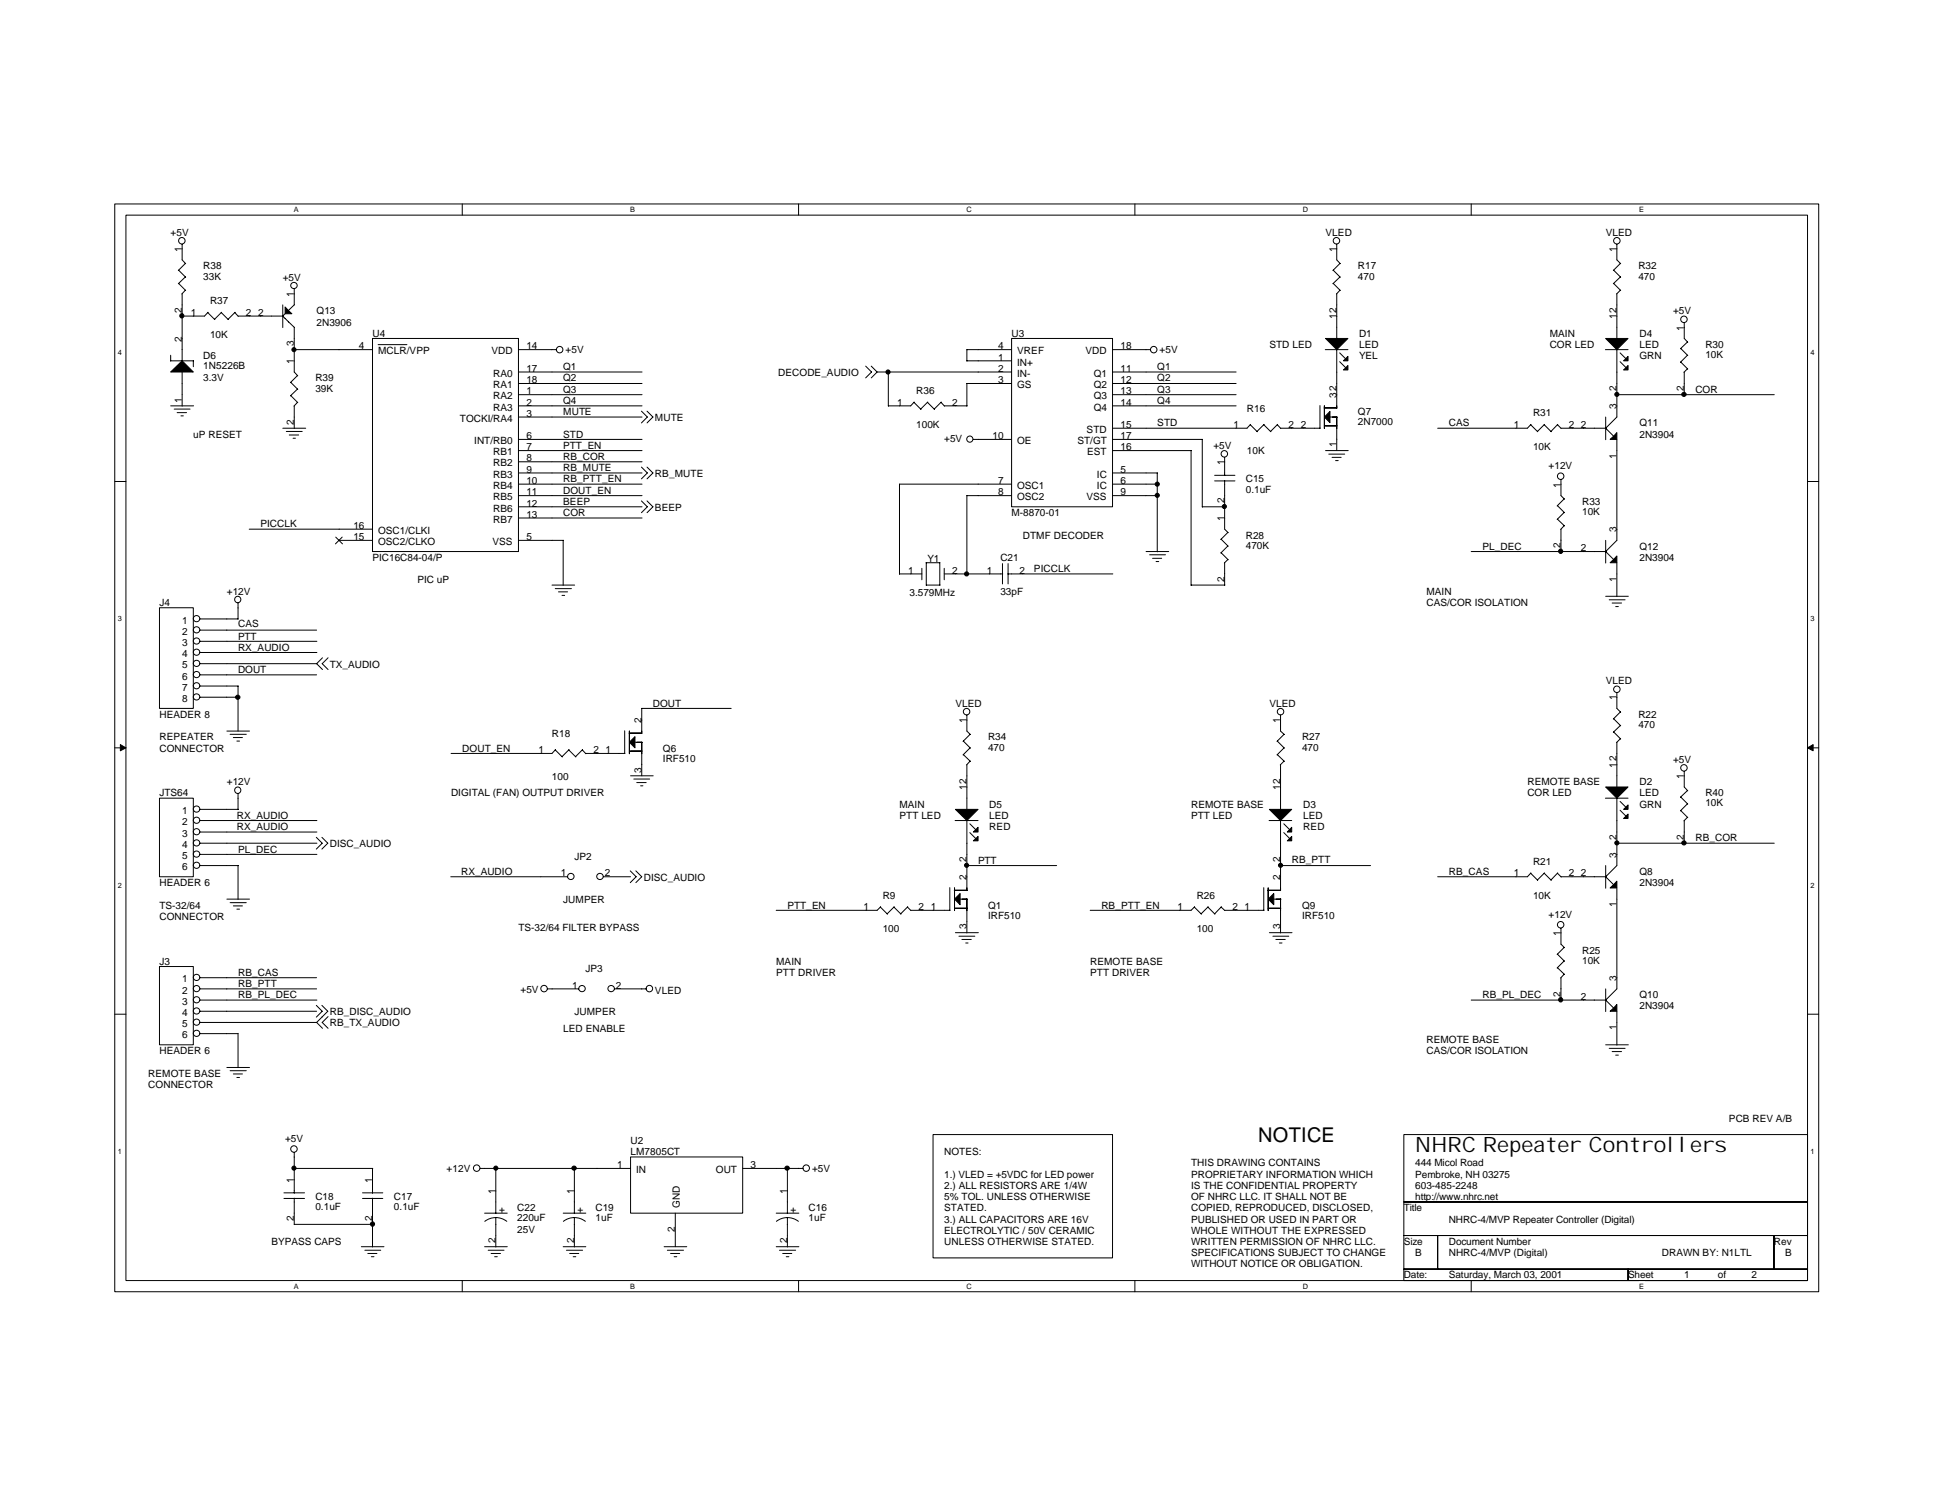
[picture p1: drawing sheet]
<svg xmlns="http://www.w3.org/2000/svg" width="279mm" height="216mm" viewBox="0 0 279 216" stroke-linecap="round" stroke-linejoin="round" font-family="sans-serif">
<path d="M16.5 29.3h245.2v156.5h-245.2zM18.1 30.9h242v153.3h-242z" fill="none" stroke="#000" stroke-width=".14"/>
<g fill="#fff">
<path d="M42.3 29.5h.7v1.2h-.7z"/>
<path d="M42.3 184.4h.7v1.1h-.7z"/>
</g>
<path d="M66.5 29.3v1.6M66.5 184.2v1.6" fill="none" stroke="#000" stroke-width=".14"/>
<g fill="#fff">
<path d="M90.7 29.5h.7v1.2h-.7z"/>
<path d="M90.7 184.4h.7v1.1h-.7z"/>
</g>
<path d="M114.9 29.3v1.6M114.9 184.2v1.6" fill="none" stroke="#000" stroke-width=".14"/>
<g fill="#fff">
<path d="M139.1 29.5h.7v1.2h-.7z"/>
<path d="M139.1 184.4h.7v1.1h-.7z"/>
</g>
<path d="M163.3 29.3v1.6M163.3 184.2v1.6" fill="none" stroke="#000" stroke-width=".14"/>
<g fill="#fff">
<path d="M187.5 29.5h.7v1.2h-.7z"/>
<path d="M187.5 184.4h.7v1.1h-.7z"/>
</g>
<path d="M211.7 29.3v1.6M211.7 184.2v1.6" fill="none" stroke="#000" stroke-width=".14"/>
<g fill="#fff">
<path d="M235.8 29.5h.8v1.2h-.8z"/>
<path d="M235.8 184.4h.8v1.1h-.8z"/>
<path d="M16.9 50.1h.6v1.2h-.6z"/>
<path d="M260.5 50.1h.6v1.2h-.6z"/>
<path d="M16.9 88.4h.6v1.2h-.6z"/>
<path d="M260.5 88.4h.6v1.2h-.6z"/>
</g>
<path d="M16.5 69.3h1.6M260.1 69.3h1.6" fill="none" stroke="#000" stroke-width=".14"/>
<g fill="#fff">
<path d="M16.9 126.7h.6v1.2h-.6z"/>
<path d="M260.5 126.7h.6v1.2h-.6z"/>
</g>
<path d="M16.5 107.6h1.6M260.1 107.6h1.6" fill="none" stroke="#000" stroke-width=".14"/>
<g fill="#000" stroke="#000" stroke-width=".14">
<path d="M17.3 107.1l.8 .5-.8 .4z" fill-rule="evenodd"/>
<path d="M260.1 107.6l.8-.5v.9z" fill-rule="evenodd"/>
</g>
<g fill="#fff">
<path d="M16.9 165h.6v1.2h-.6z"/>
<path d="M260.5 165h.6v1.2h-.6z"/>
</g>
<g fill="none" stroke="#000" stroke-width=".14">
<path d="M25.7 38.9l1 1M26.2 35.1v2.3l.5 .5M26.7 37.9l-1 1M26.7 39.8l-1 1M191.8 38.9l1 1M192.3 35.1v2.3l.5 .5M192.8 37.9l-1 1M192.8 39.8l-1 1M232.2 38.9l1 1M232.6 35.1v2.3l.6 .5M233.1 37.9l-1 1M233.1 39.8l-1 1"/>
<path d="M24.6 58.4h3.3M24.6 51.1v.8M24.6 51.9h3.3M25.1 58.8h2.2M25.5 59.4h1.3M25.7 40.8l1 1M26 59.8h.4M26.2 42.2v9.7M26.2 53.5v4.9M26.7 41.7l-.5 .6M27.8 51.9v.8M29.9 45l1 1"/>
<path d="M29.9 44.9l-.5 .6h-3.2M31.8 45l1.1 1M31.9 44.9l-1 1M33.8 45l.5 .5M33.8 44.9l-1 1M34.2 45.5h6.5M40.6 45.4l.9 .9M40.7 43.9v3.2M41.1 45.1l-.4 .4M41.5 46.3l.9 .8M41.8 55l1 1M41.8 56.9l1 1"/>
<path d="M42.3 41.6v2.3M42.3 47.1v6.4l.5 .6M42.3 58.4v3.2M42.3 50.3h11.3M42.4 43.8l-.9 .9M42.8 54l-1 1M42.8 56l-1 .9M42.8 57.9l-.5 .5M53.6 48.7h21v30.6h-21zM54.4 49.6h4.1M74.6 58.4h17.8M74.6 50.3h5.5"/>
<path d="M74.6 53.5h17.8M74.6 55.2h17.8M74.6 56.8h17.8M74.6 60h17.8M92.3 59.1l.8 .9-.8 .8M93.1 59.1l.8 .9-.8 .8M124.5 52.7l.9 .8-.9 .9M125.3 52.7l.9 .8M126.2 53.5l-.9 .9M126.2 53.5h19.3M127.8 53.5v4.9M131.5 57.9l1 1"/>
<path d="M131.5 57.8l-.5 .6h-3.2M133.4 57.9l1.1 1M133.5 57.8l-1 1M135.4 57.9l.5 .5M135.4 57.8l-1 1M135.8 58.4h3.3M139.1 51.9h6.4M145.5 48.7h14.6v24.2h-14.6zM145.5 50.3h-6.4v1.6M145.5 55.2h-6.4v3.2M160.1 58.4h17.7M160.1 50.3h5.4"/>
<path d="M160.1 53.5h17.7M160.1 55.2h17.7M160.1 56.8h17.7M189.9 58.3v3.3M190.5 58.7h1.8M190.5 58.4v3.2M190.7 50.3h3.2M191.3 60h1.1M191.8 40.8l1 1M192.3 42.2v6.5M192.3 50.3v8.4M192.3 60v4.8"/>
<path d="M192.7 50.8l.9 .8M192.7 52l.9 .9M192.8 41.7l-.5 .6M231 50.3h3.2M231 60v3.2M232.2 40.8l1 1M232.6 56.8h22.7M232.6 42.2v6.5M232.6 50.3v9.7l-1.6 1.6M233.1 50.8l.8 .8M233.1 52l.8 .9M233.1 41.7l-.5 .6"/>
<path d="M241.8 50.1l1 1M241.8 52.1l1 1M242.3 46.4v2.3l.5 .5M242.3 53.5v3.3M242.8 49.2l-1 1M242.8 51.1l-1 1M242.8 53l-.5 .6M35.9 76.1h17.7M40.7 61.6h3.3M41.2 62.1h2.3M41.6 62.6h1.4M42.2 63h.3"/>
<path d="M48.3 77.3l1 .9M48.8 77.7h4.8M49.2 77.3l-.9 .9M74.6 64.8h17.8M74.6 63.2h17.8M74.6 66.4h17.8M74.6 68h17.8M74.6 69.6h17.8M74.6 71.3h17.8M74.6 72.9h17.8M74.6 74.5h17.8M74.6 77.7h6.5"/>
<path d="M81 77.7v6.5M92.3 67.2l.8 .8-.8 .9M92.3 72.1l.8 .8-.8 .8M93.1 67.2l.8 .8-.8 .9M93.1 72.1l.8 .8-.8 .8M140 63.2h5.5M145.5 71.3h-6.4v11.3M145.5 69.6h-16.1v13M160.1 64.8h11.3M160.1 63.2h12.9M160.1 68h6.4M160.1 69.6h6.4"/>
<path d="M160.1 71.3h6.4M164.9 79.3h3.2M165.4 79.8h2.3M166.5 68v11.4M171.4 64.8v19.4M173 72.9h3.2M173 63.2v9.7M174.8 69.2h2.9M174.8 68.4h2.9M175.7 77.6l1 1M175.7 79.5l1 1M176.2 65.8v2.6"/>
<path d="M176.2 69.1v7l.5 .5M176.7 76.6l-1.1 1M176.7 78.5l-1.1 1M179.9 61.1l1 1M179.9 61l-.5 .6h-19.3M181.8 61.1l1 1M181.9 61l-1.1 1.1M183.8 61.1l.5 .5M183.8 61l-1 1.1M184.2 61.6h5.7M190.5 61.3h1.9M190.7 64.8h3.3"/>
<path d="M191.2 65.3h2.3M191.6 65.8h1.4M192.2 66.3h.3M211.7 79.3h19.3l1.2 1.2M220.2 61.1l1 1M220.3 61l-.5 .6h-13M222.2 61.1l1 1M222.2 61l-1 1.1M224.1 72.7l1 1M224.1 74.7l1 .9M224.1 61.1l.5 .5M224.1 61l-1 1.1"/>
<path d="M224.6 61.6h6.4l1.2 1.2M224.6 69v2.3l.5 .5M224.6 76.1v3.2M225 71.8l-1 1M225 73.7l-1 1M225 75.6l-.5 .6M231 77.7v3.3M232.6 63.2v14.5l-1.6 1.7M22.9 87.4h4.9v14.5h-4.9zM28.8 89h5.4M28.8 90.6h16.8M28.8 92.2h16.8"/>
<path d="M28.8 93.9h16.8M28.8 95.5h16.8M28.8 97.1h16.8M28.8 98.7h5.5M34.2 86.7v2.4M34.2 98.7v6.5M46.4 94.6l-.8 .9 .8 .8M47.2 94.6l-.8 .9 .8 .8M79.4 84.2h3.3M79.9 84.7h2.3M80.3 85.1h1.4M80.9 85.6h.3"/>
<path d="M129.4 82.5h3.2M132.6 81.7v1.7M133.2 80.9h2M133.3 84.2h2M133.3 80.9v3.3M135.2 80.9v3.3M135.8 82.5h8.5M135.8 81.7v1.7M144.2 81.1v2.9M145 82.5h15.1M145 81.1v2.9M165.8 80.3h1.3"/>
<path d="M166.3 80.8h.4M171.4 84.2h4.8M176.2 80.9v3.3M176.7 80.5l-.6 .5M231 85.8h3.3M231.5 86.3h2.3M231.9 86.7h1.4M232.5 87.2h.3M232.6 80.9v4.9M232.6 99.7v2.2l.6 .5M22.9 114.8h4.9v11.3h-4.9zM28.8 116.4h5.5"/>
<path d="M28.8 118h16.8M28.8 119.7h16.8M28.8 100.3h5.4M32.6 105.2h3.3M33.1 105.6h2.3M33.6 106.1h1.3M34.1 106.6h.4M34.2 114.2v2.3M79.9 107.9l1 1M79.9 107.8l-.5 .6h-14.5M81.8 107.9l1 1M81.9 107.8l-1 1"/>
<path d="M83.8 107.9l.5 .5M83.8 107.8l-1 1M84.2 108.4h5.7M89.9 105.1v3.3M90.5 105.5h1.8M90.6 105.2v3.2M90.6 108h1.8M90.7 111.6h3.3M91.2 112.1h2.3M91.4 106.8h1M91.6 112.6h1.4M92.2 113h.3"/>
<path d="M92.3 101.9h12.9M92.3 101.9v3.6M92.3 106.8v4.8M137.4 118h3.3M138.6 106.6l1 1M138.6 108.5l1 1M139.1 102.9v2.3l.5 .5M139.1 110v6.5M139.1 118v10.1M139.5 118.5l.9 .8M139.5 119.8l.9 .8M139.6 105.6l-1 1"/>
<path d="M139.6 107.6l-1 1M139.6 109.5l-.5 .5M182.6 118h3.2M183.8 106.6l1 1M183.8 108.5l1 1M184.2 102.9v2.3l.6 .5M184.2 110v6.5M184.2 118v10.1M184.7 118.5l.8 .8M184.7 119.8l.8 .8M184.7 105.6l-1 1M184.7 107.6l-1 1"/>
<path d="M184.7 109.5l-.5 .5M231 114.8h3.2M232.2 103.4l1 1M232.2 105.3l1 1M232.6 106.8v6.4M232.6 114.8v9.7l-1.6 1.7M233.1 115.3l.8 .8M233.1 116.5l.8 .9M233.1 102.4l-1 1M233.1 104.4l-1 .9M233.1 106.3l-.5 .5M241.8 114.6l1 1.1"/>
<path d="M241.8 116.6l1 1M242.3 111v2.2l.5 .5M242.3 118v3.3M242.8 113.7l-1 1M242.8 115.6l-1 1M242.8 117.6l-.5 .5M22.9 139h4.9v11.3h-4.9zM28.8 121.3h16.8M28.8 122.9h16.8M28.8 124.5h5.5M32.6 129.3h3.3M33.1 129.8h2.3"/>
<path d="M33.6 130.3h1.3M34.1 130.8h.4M34.2 124.5v4.9M45.5 120.4l.9 .9-.9 .8M46.3 120.4l.9 .9-.9 .8M64.9 126.1h16.8M86.8 126.1h3.9M90.7 125.3l.8 .8-.8 .9M91.5 125.3l.8 .8-.8 .9M126.7 130.5l1 1M126.7 130.4l-.5 .5h-14.5M128.6 130.5l1 1"/>
<path d="M128.7 130.4l-1.1 1M130.6 130.5l.5 .5M130.6 130.4l-1 1M131 130.9h5.7M136.7 127.7v3.2M137.3 128.1h1.8M137.3 127.7v3.3M137.3 130.6h1.8M137.5 134.2h3.3M138 134.7h2.3M138.1 129.3h1M138.4 135.1h1.3"/>
<path d="M138.9 135.6h.4M139.1 129.3v4.9M139.1 124.5h12.9M171.8 130.5l1 1M171.9 130.4l-.5 .5h-14.6M173.8 130.5l1 1M173.8 130.4l-1 1M175.7 130.5l.5 .5M175.7 130.4l-.9 1M176.2 130.9h5.7M181.8 127.7v3.2M182.4 128.1h1.8"/>
<path d="M182.5 130.6h1.8M182.5 127.7v3.3M182.6 134.2h3.3M183.1 134.7h2.3M183.3 129.3h1M183.6 135.1h1.3M184.1 135.6h.3M184.2 129.3v4.9M184.2 124.5h13M220.2 125.6l1 1M220.3 125.6l-.5 .5h-13M222.2 125.6l1 1"/>
<path d="M222.2 125.6l-1 1M224.1 125.6l.5 .6M224.1 137.2l1 1.1M224.1 139.2l1 1M224.1 125.6l-1 1M224.6 133.5v2.3l.5 .5M224.6 126.1h6.4l1.2 1.2M225 136.3l-1 1M225 138.2l-1 1M231 124.5v3.3M232.6 121.3h22.7M232.6 127.7v14.5l-1.6 1.7"/>
<path d="M16.5 145.9h1.6M28.8 142.2h16.8M28.8 143.8h16.8M28.8 140.6h16.8M28.8 145.5h16.8M28.8 147.1h16.8M28.8 148.7h5.4M32.6 153.5h3.3M33.1 154h2.3M33.6 154.5h1.3M34.1 155h.4M34.2 148.6v4.9"/>
<path d="M45.5 144.6l.9 .9-.9 .8M45.6 147.1l.8 .8M46.3 144.6l.9 .9-1.6 1.6M47.2 146.2l-.8 .9 .8 .8M78.8 142.2h4.5M88.4 142.2h4.6M211.7 143.8h19.3l1.2 1.2M224.6 140.6v3.2M225 140.1l-.5 .6M231 150.3h3.3M231 142.2v3.3M231.5 150.8h2.3"/>
<path d="M231.9 151.3h1.4M232.5 151.8h.3M232.6 145.5v4.8M260.1 145.9h1.6M40.9 172.4h2.9M40.9 171.6h2.9M42.3 168.1h11.3M42.3 165.8v5.8M42.3 172.3v3.8M42.3 176.1h11.3M52 179.3h3.2M52.2 172.4h2.9"/>
<path d="M52.2 171.6h2.9M52.5 179.8h2.3M53.6 168.1v3.5M53.6 172.3v7.1M69.1 168.1h21.6M69.7 179.3h3.3M69.7 174.5h3.3M69.7 175.7a2.58 2.58 0 0 1 3.2 0M70.2 179.8h2.3M71.3 168.1v6.4M71.3 175.1v4.3M81 179.3h3.3"/>
<path d="M81 174.5h3.3M81.1 175.7a2.58 2.58 0 0 1 3.1 0M81.5 179.8h2.3M82.6 168.1v6.4M82.6 175.1v4.3M90.7 166.4h16.1v8.1h-16.1zM95.5 179.3h3.3M96 179.8h2.3M97.2 174.5v4.8M106.8 168.1h8.7M111.7 179.3h3.2M111.7 174.5h3.2"/>
<path d="M111.7 175.7a2.58 2.58 0 0 1 3.2 0M112.1 179.8h2.4M113.3 168v6.5M113.3 175.1v4.3M134.2 163.2h25.9v17.7h-25.9zM202 163.2h58.1v9.7h-58.1zM202 172.9h58.1v4.8h-58.1zM202 177.7h4.8v4.8h-4.8zM206.8 177.7h48.4v4.8h-48.4zM255.2 177.7h4.9v4.8h-4.9zM52.9 180.3h1.3M53.4 180.8h.4"/>
<path d="M70.7 180.3h1.3M71.2 180.8h.3M82 180.3h1.3M82.5 180.8h.3M96.5 180.3h1.3M97 180.8h.4M112.6 180.3h1.3M113.1 180.8h.4M202 182.5h32.2v1.7h-32.2zM234.2 182.5h25.9v1.7h-25.9z"/>
<circle cx="26.2" cy="34.6" r=".47"/>
<circle cx="192.3" cy="34.6" r=".47"/>
<circle cx="232.6" cy="34.6" r=".47"/>
<circle cx="42.3" cy="41.1" r=".46"/>
<circle cx="80.5" cy="50.3" r=".47"/>
<circle cx="166" cy="50.3" r=".47"/>
<circle cx="242.3" cy="45.9" r=".47"/>
<circle cx="139.5" cy="63.2" r=".44"/>
<circle cx="176.1" cy="65.3" r=".47"/>
<circle cx="224.5" cy="68.5" r=".47"/>
<circle cx="28.3" cy="89" r=".46"/>
<circle cx="28.3" cy="90.6" r=".46"/>
<circle cx="28.3" cy="92.2" r=".46"/>
<circle cx="28.3" cy="95.4" r=".46"/>
<circle cx="28.3" cy="93.8" r=".46"/>
<circle cx="28.3" cy="98.6" r=".46"/>
<circle cx="28.3" cy="97" r=".46"/>
<circle cx="34.2" cy="86.2" r=".46"/>
<circle cx="232.6" cy="99.1" r=".47"/>
<circle cx="28.3" cy="100.2" r=".46"/>
<circle cx="28.3" cy="119.6" r=".46"/>
<circle cx="28.3" cy="116.4" r=".46"/>
<circle cx="28.3" cy="118" r=".46"/>
<circle cx="34.2" cy="113.7" r=".46"/>
<circle cx="139.1" cy="102.4" r=".47"/>
<circle cx="184.2" cy="102.4" r=".47"/>
<circle cx="242.3" cy="110.4" r=".47"/>
<circle cx="28.3" cy="121.2" r=".46"/>
<circle cx="28.3" cy="122.9" r=".46"/>
<circle cx="28.3" cy="124.5" r=".46"/>
<circle cx="82.1" cy="126.1" r=".46"/>
<circle cx="86.3" cy="126.1" r=".46"/>
<circle cx="224.5" cy="133" r=".47"/>
<circle cx="28.3" cy="147" r=".46"/>
<circle cx="28.3" cy="148.6" r=".46"/>
<circle cx="28.3" cy="142.2" r=".46"/>
<circle cx="28.3" cy="143.8" r=".46"/>
<circle cx="28.3" cy="140.6" r=".46"/>
<circle cx="28.3" cy="145.4" r=".46"/>
<circle cx="78.3" cy="142.2" r=".47"/>
<circle cx="83.7" cy="142.2" r=".46"/>
<circle cx="87.9" cy="142.2" r=".46"/>
<circle cx="93.4" cy="142.2" r=".47"/>
<circle cx="42.3" cy="165.3" r=".47"/>
<circle cx="68.6" cy="168" r=".47"/>
<circle cx="116" cy="168" r=".47"/>
</g>
<g fill="#000" stroke="#000" stroke-width=".14">
<path d="M24.6 53.5l1.6-1.6 1.6 1.6z" fill-rule="evenodd"/>
<path d="M41 44.2l1 .9h-1z" fill-rule="evenodd"/>
<path d="M190.5 60l.8-.8v1.6z" fill-rule="evenodd"/>
<path d="M190.7 48.7h3.2l-1.6 1.6z" fill-rule="evenodd"/>
<path d="M193.3 51.9l.6-.6v.6z" fill-rule="evenodd"/>
<path d="M193.9 52.6v.6h-.6z" fill-rule="evenodd"/>
<path d="M231 48.7h3.2l-1.6 1.6z" fill-rule="evenodd"/>
<path d="M233.6 51.9l.6-.6v.6z" fill-rule="evenodd"/>
<path d="M233.6 53.2l.6-.6v.6z" fill-rule="evenodd"/>
<path d="M232.6 62.2v1h-1z" fill-rule="evenodd"/>
<path d="M232.6 80v.9h-1z" fill-rule="evenodd"/>
<path d="M91.4 106v1.6l-.8-.8z" fill-rule="evenodd"/>
<path d="M137.5 116.4h3.2l-1.6 1.6z" fill-rule="evenodd"/>
<path d="M140 119.7l.7-.7v.7z" fill-rule="evenodd"/>
<path d="M182.6 116.4h3.2l-1.6 1.6z" fill-rule="evenodd"/>
<path d="M185.8 119v.7h-.6z" fill-rule="evenodd"/>
<path d="M231 113.2h3.2l-1.6 1.6z" fill-rule="evenodd"/>
<path d="M233.6 116.4l.6-.6v.6z" fill-rule="evenodd"/>
<path d="M233.6 117.7l.6-.6v.6z" fill-rule="evenodd"/>
<path d="M137.3 129.3l.8-.8v1.6z" fill-rule="evenodd"/>
<path d="M140 120.9l.7-.6v.6z" fill-rule="evenodd"/>
<path d="M183.3 128.5v1.6l-.8-.8z" fill-rule="evenodd"/>
<path d="M185.2 120.9l.6-.6v.6z" fill-rule="evenodd"/>
<path d="M232.6 126.7v1h-1z" fill-rule="evenodd"/>
<path d="M232.6 144.5v1h-1z" fill-rule="evenodd"/>
</g>
<g fill="#000" stroke="#000" stroke-width=".14">
<circle cx="26.2" cy="45.4" r=".31"/>
<circle cx="42.3" cy="50.3" r=".3"/>
<circle cx="127.8" cy="53.5" r=".3"/>
<circle cx="232.6" cy="56.7" r=".3"/>
<circle cx="242.3" cy="56.7" r=".31"/>
<circle cx="166.5" cy="69.6" r=".3"/>
<circle cx="166.5" cy="71.2" r=".3"/>
<circle cx="176.1" cy="72.9" r=".3"/>
<circle cx="224.5" cy="79.3" r=".31"/>
<circle cx="139.1" cy="82.6" r=".3"/>
<circle cx="34.2" cy="100.3" r=".31"/>
<circle cx="139.1" cy="124.5" r=".3"/>
<circle cx="184.2" cy="124.5" r=".3"/>
<circle cx="232.6" cy="121.2" r=".3"/>
<circle cx="242.3" cy="121.2" r=".31"/>
<circle cx="224.5" cy="143.8" r=".31"/>
<circle cx="42.3" cy="168" r=".3"/>
<circle cx="53.6" cy="176.1" r=".31"/>
<circle cx="71.3" cy="168" r=".3"/>
<circle cx="82.6" cy="168" r=".31"/>
<circle cx="113.3" cy="168" r=".31"/>
</g>
<text font-size="3" x="203.6" y="165.7">NHRC Repeater Controllers</text>
<text font-size="2.9" x="181" y="164.2">NOTICE</text>
<g font-size="1.4">
<text x="24.6" y="33.9">+5V</text>
<text x="190.7" y="33.9">VLED</text>
<text x="231" y="33.9">VLED</text>
<text x="26.2" y="36.2" transform="rotate(-90 26.2 36.2)">1</text>
<text x="29.3" y="38.7">R38</text>
<text x="29.3" y="40.2">33K</text>
<text x="40.7" y="40.4">+5V</text>
<text x="192.3" y="36.2" transform="rotate(-90 192.3 36.2)">1</text>
<text x="195.4" y="38.7">R17</text>
<text x="195.4" y="40.2">470</text>
<text x="232.6" y="36.2" transform="rotate(-90 232.6 36.2)">1</text>
<text x="235.7" y="38.7">R32</text>
<text x="235.7" y="40.2">470</text>
<text x="26.2" y="45" transform="rotate(-90 26.2 45)">2</text>
<text x="27.5" y="45.4">1</text>
<text x="30.2" y="43.8">R37</text>
<text x="35.4" y="45.4">2</text>
<text x="37.1" y="45.4">2</text>
<text x="42.3" y="42.7" transform="rotate(-90 42.3 42.7)">1</text>
<text x="45.6" y="45.2">Q13</text>
<text x="45.6" y="46.8">2N3906</text>
<text x="192.3" y="45.9" transform="rotate(-90 192.3 45.9)">12</text>
<text x="232.6" y="45.9" transform="rotate(-90 232.6 45.9)">12</text>
<text x="240.7" y="45.2">+5V</text>
<text x="242.3" y="47.5" transform="rotate(-90 242.3 47.5)">1</text>
<text x="26.2" y="49.1" transform="rotate(-90 26.2 49.1)">2</text>
<text x="29.3" y="51.6">D6</text>
<text x="29.3" y="53.1">1N5226B</text>
<text x="30.2" y="48.6">10K</text>
<text x="42.3" y="52.4" transform="rotate(-90 42.3 52.4)">1</text>
<text x="42.3" y="49.8" transform="rotate(-90 42.3 49.8)">3</text>
<text x="51.6" y="50.2">4</text>
<text x="53.6" y="48.4">U4</text>
<text x="54.4" y="51">MCLR/VPP</text>
<text x="70.7" y="51">VDD</text>
<text x="75.7" y="53.5">17</text>
<text x="75.7" y="50.2">14</text>
<text x="81" y="53.3">Q1</text>
<text x="81.4" y="50.8">+5V</text>
<text x="143.6" y="51.9">1</text>
<text x="143.6" y="53.5">2</text>
<text x="143.6" y="50.2">4</text>
<text x="145.5" y="48.4">U3</text>
<text x="146.3" y="52.6">IN+</text>
<text x="146.3" y="51">VREF</text>
<text x="156.2" y="51">VDD</text>
<text x="161.2" y="50.2">18</text>
<text x="161.2" y="53.5">11</text>
<text x="166.5" y="53.3">Q1</text>
<text x="166.8" y="50.8">+5V</text>
<text x="182.6" y="50">STD LED</text>
<text x="195.5" y="48.4">D1</text>
<text x="195.5" y="50">LED</text>
<text x="195.5" y="51.6">YEL</text>
<text x="223" y="50">COR LED</text>
<text x="223" y="48.4">MAIN</text>
<text x="235.9" y="48.4">D4</text>
<text x="235.9" y="50">LED</text>
<text x="235.9" y="51.6">GRN</text>
<text x="245.4" y="50">R30</text>
<text x="245.4" y="51.5">10K</text>
<text x="26.2" y="57.9" transform="rotate(-90 26.2 57.9)">1</text>
<text x="29.3" y="54.7">3.3V</text>
<text x="45.4" y="54.9">R39</text>
<text x="45.4" y="56.3">39K</text>
<text x="71" y="54.2">RA0</text>
<text x="71" y="55.8">RA1</text>
<text x="71" y="57.4">RA2</text>
<text x="71" y="59.1">RA3</text>
<text x="75.7" y="55.1">18</text>
<text x="75.7" y="56.7">1</text>
<text x="75.7" y="58.3">2</text>
<text x="75.7" y="59.9">3</text>
<text x="81" y="54.9">Q2</text>
<text x="81" y="56.5">Q3</text>
<text x="81" y="58.1">Q4</text>
<text x="81" y="59.7">MUTE</text>
<text x="112" y="54.1">DECODE_AUDIO</text>
<text x="129.1" y="58.3">1</text>
<text x="131.8" y="56.6">R36</text>
<text x="137" y="58.3">2</text>
<text x="143.6" y="55.1">3</text>
<text x="146.3" y="54.2">IN-</text>
<text x="146.3" y="55.8">GS</text>
<text x="157.4" y="54.2">Q1</text>
<text x="157.4" y="55.8">Q2</text>
<text x="157.4" y="57.4">Q3</text>
<text x="157.4" y="59.1">Q4</text>
<text x="161.2" y="55.1">12</text>
<text x="161.2" y="56.7">13</text>
<text x="161.2" y="58.3">14</text>
<text x="166.5" y="54.9">Q2</text>
<text x="166.5" y="56.5">Q3</text>
<text x="166.5" y="58.1">Q4</text>
<text x="179.4" y="59.2">R16</text>
<text x="192.3" y="57.2" transform="rotate(-90 192.3 57.2)">32</text>
<text x="195.4" y="59.7">Q7</text>
<text x="220.6" y="59.9">R31</text>
<text x="232.6" y="58.8" transform="rotate(-90 232.6 58.8)">3</text>
<text x="232.6" y="56.3" transform="rotate(-90 232.6 56.3)">2</text>
<text x="242.3" y="56.3" transform="rotate(-90 242.3 56.3)">2</text>
<text x="243.9" y="56.5">COR</text>
<text x="27.8" y="62.9">uP RESET</text>
<text x="42.3" y="61.1" transform="rotate(-90 42.3 61.1)">2</text>
<text x="66.2" y="60.7">TOCKI/RA4</text>
<text x="68.2" y="63.9">INT/RB0</text>
<text x="71" y="65.5">RB1</text>
<text x="75.7" y="63.2">6</text>
<text x="75.7" y="64.8">7</text>
<text x="81" y="62.9">STD</text>
<text x="81" y="64.6">PTT_EN</text>
<text x="94.2" y="60.5">MUTE</text>
<text x="131.8" y="61.5">100K</text>
<text x="135.8" y="63.6">+5V</text>
<text x="142.8" y="63.2">10</text>
<text x="146.3" y="63.9">OE</text>
<text x="155" y="63.9">ST/GT</text>
<text x="156.3" y="62.3">STD</text>
<text x="156.4" y="65.5">EST</text>
<text x="161.2" y="64.8">16</text>
<text x="161.2" y="61.6">15</text>
<text x="161.2" y="63.2">17</text>
<text x="166.5" y="61.3">STD</text>
<text x="174.6" y="64.6">+5V</text>
<text x="177.5" y="61.6">1</text>
<text x="179.4" y="65.4">10K</text>
<text x="185.4" y="61.6">2</text>
<text x="187.2" y="61.6">2</text>
<text x="192.3" y="64.3" transform="rotate(-90 192.3 64.3)">1</text>
<text x="195.4" y="61.2">2N7000</text>
<text x="208.4" y="61.3">CAS</text>
<text x="217.8" y="61.6">1</text>
<text x="220.6" y="64.7">10K</text>
<text x="225.7" y="61.6">2</text>
<text x="227.5" y="61.6">2</text>
<text x="232.6" y="66" transform="rotate(-90 232.6 66)">1</text>
<text x="235.9" y="61.3">Q11</text>
<text x="235.9" y="62.9">2N3904</text>
<text x="71" y="67.1">RB2</text>
<text x="71" y="68.7">RB3</text>
<text x="71" y="70.3">RB4</text>
<text x="71" y="72">RB5</text>
<text x="75.7" y="66.4">8</text>
<text x="75.7" y="68">9</text>
<text x="75.7" y="69.6">10</text>
<text x="75.7" y="71.2">11</text>
<text x="81" y="66.2">RB_COR</text>
<text x="81" y="67.8">RB_MUTE</text>
<text x="81" y="69.4">RB_PTT_EN</text>
<text x="81" y="71">DOUT_EN</text>
<text x="94.2" y="68.6">RB_MUTE</text>
<text x="143.6" y="71.2">8</text>
<text x="143.6" y="69.6">7</text>
<text x="146.3" y="72">OSC2</text>
<text x="146.3" y="70.3">OSC1</text>
<text x="156.3" y="72">VSS</text>
<text x="157.8" y="68.7">IC</text>
<text x="157.8" y="70.3">IC</text>
<text x="161.2" y="71.2">9</text>
<text x="161.2" y="68">5</text>
<text x="161.2" y="69.6">6</text>
<text x="176.1" y="66.9" transform="rotate(-90 176.1 66.9)">1</text>
<text x="179.2" y="69.4">C15</text>
<text x="179.2" y="70.9">0.1uF</text>
<text x="222.8" y="67.5">+12V</text>
<text x="224.5" y="70.1" transform="rotate(-90 224.5 70.1)">1</text>
<text x="37.5" y="75.9">PICCLK</text>
<text x="50.8" y="77.7">15</text>
<text x="50.8" y="76.1">16</text>
<text x="54.4" y="76.8">OSC1/CLKI</text>
<text x="71" y="73.6">RB6</text>
<text x="71" y="75.2">RB7</text>
<text x="75.7" y="72.9">12</text>
<text x="75.7" y="74.5">13</text>
<text x="75.7" y="77.7">5</text>
<text x="81" y="72.6">BEEP</text>
<text x="81" y="74.3">COR</text>
<text x="94.2" y="73.4">BEEP</text>
<text x="145.5" y="74.3">M-8870-01</text>
<text x="147.2" y="77.5">DTMF DECODER</text>
<text x="176.1" y="75" transform="rotate(-90 176.1 75)">1</text>
<text x="176.1" y="72.4" transform="rotate(-90 176.1 72.4)">2</text>
<text x="179.2" y="77.5">R28</text>
<text x="227.6" y="72.6">R33</text>
<text x="227.6" y="74.1">10K</text>
<text x="232.6" y="76.6" transform="rotate(-90 232.6 76.6)">3</text>
<text x="53.6" y="80.7">PIC16C84-04/P</text>
<text x="54.4" y="78.4">OSC2/CLKO</text>
<text x="60.1" y="83.9">PIC uP</text>
<text x="70.9" y="78.4">VSS</text>
<text x="130.7" y="82.5">1</text>
<text x="133.4" y="80.9">Y1</text>
<text x="137" y="82.5">2</text>
<text x="142" y="82.5">1</text>
<text x="143.9" y="80.7">C21</text>
<text x="146.7" y="82.5">2</text>
<text x="148.8" y="82.3">PICCLK</text>
<text x="176.1" y="83.7" transform="rotate(-90 176.1 83.7)">2</text>
<text x="179.2" y="78.9">470K</text>
<text x="213.3" y="79.1">PL_DEC</text>
<text x="224.5" y="78.9" transform="rotate(-90 224.5 78.9)">2</text>
<text x="227.5" y="79.3">2</text>
<text x="232.6" y="83.7" transform="rotate(-90 232.6 83.7)">1</text>
<text x="235.9" y="79.1">Q12</text>
<text x="235.9" y="80.7">2N3904</text>
<text x="22.9" y="87.1">J4</text>
<text x="26.2" y="89.7">1</text>
<text x="32.6" y="85.5">+12V</text>
<text x="130.9" y="85.7">3.579MHz</text>
<text x="143.9" y="85.5">33pF</text>
<text x="205.2" y="87.1">CAS/COR ISOLATION</text>
<text x="205.2" y="85.5">MAIN</text>
<text x="26.2" y="91.3">2</text>
<text x="26.2" y="92.9">3</text>
<text x="26.2" y="94.5">4</text>
<text x="34.2" y="90.2">CAS</text>
<text x="34.2" y="93.6">RX_AUDIO</text>
<text x="34.2" y="92">PTT</text>
<text x="26.2" y="96.1">5</text>
<text x="26.2" y="97.7">6</text>
<text x="26.2" y="99.4">7</text>
<text x="26.2" y="101">8</text>
<text x="34.2" y="96.8">DOUT</text>
<text x="47.5" y="96">TX_AUDIO</text>
<text x="93.9" y="101.6">DOUT</text>
<text x="137.5" y="101.6">VLED</text>
<text x="182.6" y="101.6">VLED</text>
<text x="231" y="98.4">VLED</text>
<text x="232.6" y="100.8" transform="rotate(-90 232.6 100.8)">1</text>
<text x="22.9" y="106.5">REPEATER</text>
<text x="22.9" y="103.3">HEADER 8</text>
<text x="79.4" y="106">R18</text>
<text x="92.3" y="104" transform="rotate(-90 92.3 104)">2</text>
<text x="139.1" y="104" transform="rotate(-90 139.1 104)">1</text>
<text x="142.2" y="106.5">R34</text>
<text x="142.2" y="108">470</text>
<text x="184.2" y="104" transform="rotate(-90 184.2 104)">1</text>
<text x="187.3" y="106.5">R27</text>
<text x="187.3" y="108">470</text>
<text x="235.7" y="103.3">R22</text>
<text x="235.7" y="104.7">470</text>
<text x="22.9" y="108.1">CONNECTOR</text>
<text x="32.6" y="112.9">+12V</text>
<text x="66.5" y="108.1">DOUT_EN</text>
<text x="77.5" y="108.3">1</text>
<text x="79.4" y="112.1">100</text>
<text x="85.4" y="108.3">2</text>
<text x="87.1" y="108.3">1</text>
<text x="92.3" y="111.1" transform="rotate(-90 92.3 111.1)">3</text>
<text x="95.4" y="108.1">Q6</text>
<text x="95.4" y="109.6">IRF510</text>
<text x="139.1" y="113.7" transform="rotate(-90 139.1 113.7)">12</text>
<text x="184.2" y="113.7" transform="rotate(-90 184.2 113.7)">12</text>
<text x="219.8" y="112.9">REMOTE BASE</text>
<text x="232.6" y="110.4" transform="rotate(-90 232.6 110.4)">12</text>
<text x="235.9" y="112.9">D2</text>
<text x="240.7" y="109.7">+5V</text>
<text x="242.3" y="112.1" transform="rotate(-90 242.3 112.1)">1</text>
<text x="22.9" y="114.6">JTS64</text>
<text x="26.2" y="117.1">1</text>
<text x="26.2" y="118.7">2</text>
<text x="34.1" y="117.8">RX_AUDIO</text>
<text x="34.1" y="119.4">RX_AUDIO</text>
<text x="64.9" y="114.6">DIGITAL (FAN) OUTPUT DRIVER</text>
<text x="129.4" y="117.8">PTT LED</text>
<text x="129.4" y="116.2">MAIN</text>
<text x="142.3" y="116.2">D5</text>
<text x="142.3" y="117.8">LED</text>
<text x="142.3" y="119.4">RED</text>
<text x="171.4" y="117.8">PTT LED</text>
<text x="171.4" y="116.2">REMOTE BASE</text>
<text x="187.5" y="116.2">D3</text>
<text x="187.5" y="117.8">LED</text>
<text x="187.5" y="119.4">RED</text>
<text x="219.8" y="114.6">COR LED</text>
<text x="235.9" y="114.6">LED</text>
<text x="235.9" y="116.2">GRN</text>
<text x="245.4" y="114.6">R40</text>
<text x="245.4" y="116">10K</text>
<text x="26.2" y="120.4">3</text>
<text x="26.2" y="122">4</text>
<text x="26.2" y="123.6">5</text>
<text x="26.2" y="125.2">6</text>
<text x="34.2" y="122.6">PL_DEC</text>
<text x="47.5" y="121.8">DISC_AUDIO</text>
<text x="66.3" y="125.9">RX_AUDIO</text>
<text x="82.6" y="123.7">JP2</text>
<text x="139.1" y="124" transform="rotate(-90 139.1 124)">2</text>
<text x="140.7" y="124.2">PTT</text>
<text x="184.2" y="124" transform="rotate(-90 184.2 124)">2</text>
<text x="185.8" y="124.1">RB_PTT</text>
<text x="208.4" y="125.9">RB_CAS</text>
<text x="220.6" y="124.4">R21</text>
<text x="232.6" y="123.4" transform="rotate(-90 232.6 123.4)">3</text>
<text x="232.6" y="120.8" transform="rotate(-90 232.6 120.8)">2</text>
<text x="235.9" y="125.9">Q8</text>
<text x="242.3" y="120.8" transform="rotate(-90 242.3 120.8)">2</text>
<text x="243.9" y="121">RB_COR</text>
<text x="22.9" y="130.7">TS-32/64</text>
<text x="22.9" y="127.5">HEADER 6</text>
<text x="80.7" y="126.1">1</text>
<text x="81" y="129.9">JUMPER</text>
<text x="87" y="126.1">2</text>
<text x="92.6" y="126.7">DISC_AUDIO</text>
<text x="113.3" y="130.7">PTT_EN</text>
<text x="124.2" y="130.9">1</text>
<text x="127" y="129.2">R9</text>
<text x="132.2" y="130.9">2</text>
<text x="133.9" y="130.9">1</text>
<text x="139.1" y="126.6" transform="rotate(-90 139.1 126.6)">2</text>
<text x="142.2" y="130.7">Q1</text>
<text x="158.5" y="130.7">RB_PTT_EN</text>
<text x="169.4" y="130.9">1</text>
<text x="172.2" y="129.2">R26</text>
<text x="177.3" y="130.9">2</text>
<text x="179.1" y="130.9">1</text>
<text x="184.2" y="126.6" transform="rotate(-90 184.2 126.6)">2</text>
<text x="187.3" y="130.7">Q9</text>
<text x="217.8" y="126.1">1</text>
<text x="220.6" y="129.2">10K</text>
<text x="222.8" y="132">+12V</text>
<text x="225.7" y="126.1">2</text>
<text x="227.5" y="126.1">2</text>
<text x="232.6" y="130.5" transform="rotate(-90 232.6 130.5)">1</text>
<text x="235.9" y="127.5">2N3904</text>
<text x="22.9" y="132.3">CONNECTOR</text>
<text x="74.6" y="133.9">TS-32/64 FILTER BYPASS</text>
<text x="127" y="134.1">100</text>
<text x="139.1" y="133.7" transform="rotate(-90 139.1 133.7)">3</text>
<text x="142.2" y="132.1">IRF510</text>
<text x="172.2" y="134.1">100</text>
<text x="184.2" y="133.7" transform="rotate(-90 184.2 133.7)">3</text>
<text x="187.3" y="132.1">IRF510</text>
<text x="224.5" y="134.7" transform="rotate(-90 224.5 134.7)">1</text>
<text x="227.6" y="137.2">R25</text>
<text x="22.9" y="138.8">J3</text>
<text x="26.2" y="141.3">1</text>
<text x="26.2" y="142.9">2</text>
<text x="34.2" y="143.6">RB_PL_DEC</text>
<text x="34.2" y="140.4">RB_CAS</text>
<text x="34.2" y="142">RB_PTT</text>
<text x="74.9" y="142.8">+5V</text>
<text x="82.3" y="142.2">1</text>
<text x="84.2" y="139.9">JP3</text>
<text x="88.6" y="142.2">2</text>
<text x="94.2" y="143">VLED</text>
<text x="111.7" y="140.4">PTT DRIVER</text>
<text x="111.7" y="138.8">MAIN</text>
<text x="156.8" y="140.4">PTT DRIVER</text>
<text x="156.8" y="138.8">REMOTE BASE</text>
<text x="213.3" y="143.6">RB_PL_DEC</text>
<text x="224.5" y="143.4" transform="rotate(-90 224.5 143.4)">2</text>
<text x="227.5" y="143.8">2</text>
<text x="227.6" y="138.6">10K</text>
<text x="232.6" y="141.1" transform="rotate(-90 232.6 141.1)">3</text>
<text x="235.9" y="143.6">Q10</text>
<text x="26.2" y="144.5">3</text>
<text x="26.2" y="146.1">4</text>
<text x="26.2" y="147.7">5</text>
<text x="26.2" y="149.4">6</text>
<text x="47.5" y="146">RB_DISC_AUDIO</text>
<text x="47.5" y="147.6">RB_TX_AUDIO</text>
<text x="81" y="148.4">LED ENABLE</text>
<text x="82.6" y="146">JUMPER</text>
<text x="232.6" y="148.2" transform="rotate(-90 232.6 148.2)">1</text>
<text x="235.9" y="145.2">2N3904</text>
<text x="21.3" y="154.9">REMOTE BASE</text>
<text x="22.9" y="151.6">HEADER 6</text>
<text x="205.2" y="151.6">CAS/COR ISOLATION</text>
<text x="205.2" y="150">REMOTE BASE</text>
<text x="21.3" y="156.5">CONNECTOR</text>
<text x="248.8" y="161.3">PCB REV A/B</text>
<text x="41" y="164.3">+5V</text>
<text x="90.7" y="164.5">U2</text>
<text x="90.7" y="166.2">LM7805CT</text>
<text x="135.8" y="166.2">NOTES:</text>
<text x="171.4" y="167.8">THIS DRAWING CONTAINS</text>
<text x="203.6" y="167.8">444 Micol Road</text>
<text x="42.3" y="170.1" transform="rotate(-90 42.3 170.1)">1</text>
<text x="45.4" y="172.6">C18</text>
<text x="53.6" y="170.1" transform="rotate(-90 53.6 170.1)">1</text>
<text x="56.7" y="172.6">C17</text>
<text x="64.3" y="168.6">+12V</text>
<text x="71.3" y="171.7" transform="rotate(-90 71.3 171.7)">1</text>
<text x="82.6" y="171.7" transform="rotate(-90 82.6 171.7)">1</text>
<text x="88.8" y="168">1</text>
<text x="91.5" y="168.7">IN</text>
<text x="97.8" y="173.7" transform="rotate(-90 97.8 173.7)">GND</text>
<text x="103" y="168.7">OUT</text>
<text x="108" y="168">3</text>
<text x="113.2" y="171.7" transform="rotate(-90 113.2 171.7)">1</text>
<text x="116.8" y="168.6">+5V</text>
<text x="135.8" y="169.4">1.) VLED = +5VDC for LED power</text>
<text x="135.8" y="171">2.) ALL RESISTORS ARE 1/4W</text>
<text x="135.8" y="172.6">5% TOL. UNLESS OTHERWISE</text>
<text x="171.4" y="169.4">PROPRIETARY INFORMATION WHICH</text>
<text x="171.4" y="171">IS THE CONFIDENTIAL PROPERTY</text>
<text x="171.4" y="172.6">OF NHRC LLC. IT SHALL NOT BE</text>
<text x="203.6" y="169.4">Pembroke, NH 03275</text>
<text x="203.6" y="171">603-485-2248</text>
<text x="203.6" y="172.6">http://www.nhrc.net</text>
<text x="39.1" y="179.1">BYPASS CAPS</text>
<text x="42.3" y="175.6" transform="rotate(-90 42.3 175.6)">2</text>
<text x="45.4" y="174.1">0.1uF</text>
<text x="53.6" y="175.6" transform="rotate(-90 53.6 175.6)">2</text>
<text x="56.7" y="174.1">0.1uF</text>
<text x="71.3" y="178.9" transform="rotate(-90 71.3 178.9)">2</text>
<text x="71.8" y="174.5">+</text>
<text x="74.4" y="174.2">C22</text>
<text x="74.4" y="175.7">220uF</text>
<text x="74.4" y="177.3">25V</text>
<text x="82.6" y="178.9" transform="rotate(-90 82.6 178.9)">2</text>
<text x="83.1" y="174.5">+</text>
<text x="85.7" y="174.2">C19</text>
<text x="85.7" y="175.7">1uF</text>
<text x="97.1" y="177.2" transform="rotate(-90 97.1 177.2)">2</text>
<text x="113.2" y="178.9" transform="rotate(-90 113.2 178.9)">2</text>
<text x="113.7" y="174.5">+</text>
<text x="116.3" y="174.2">C16</text>
<text x="116.3" y="175.7">1uF</text>
<text x="135.8" y="174.2">STATED.</text>
<text x="135.8" y="175.9">3.) ALL CAPACITORS ARE 16V</text>
<text x="135.8" y="177.5">ELECTROLYTIC / 50V CERAMIC</text>
<text x="135.8" y="179.1">UNLESS OTHERWISE STATED.</text>
<text x="171.4" y="174.2">COPIED, REPRODUCED, DISCLOSED,</text>
<text x="171.4" y="175.9">PUBLISHED OR USED IN PART OR</text>
<text x="171.4" y="177.5">WHOLE WITHOUT THE EXPRESSED</text>
<text x="171.4" y="179.1">WRITTEN PERMISSION OF NHRC LLC.</text>
<text x="202" y="174.2">Title</text>
<text x="202" y="179.1">Size</text>
<text x="208.4" y="175.9">NHRC-4/MVP Repeater Controller (Digital)</text>
<text x="208.5" y="179.1">Document Number</text>
<text x="255.2" y="179.1">Rev</text>
<text x="171.4" y="180.7">SPECIFICATIONS SUBJECT TO CHANGE</text>
<text x="171.4" y="182.3">WITHOUT NOTICE OR OBLIGATION.</text>
<text x="202" y="183.9">Date:</text>
<text x="203.6" y="180.7">B</text>
<text x="208.4" y="183.9">Saturday, March 03, 2001</text>
<text x="208.4" y="180.7">NHRC-4/MVP (Digital)</text>
<text x="234.2" y="183.9">Sheet</text>
<text x="239.1" y="180.7">DRAWN BY: N1LTL</text>
<text x="242.3" y="183.9">1</text>
<text x="247.1" y="183.9">of</text>
<text x="252" y="183.9">2</text>
<text x="256.8" y="180.7">B</text>
</g>
<g font-size="1.1">
<text x="42.3" y="30.5">A</text>
<text x="90.7" y="30.5">B</text>
<text x="139.1" y="30.5">C</text>
<text x="187.5" y="30.5">D</text>
<text x="235.8" y="30.5">E</text>
<text x="16.9" y="51.1">4</text>
<text x="260.5" y="51.1">4</text>
<text x="16.9" y="89.4">3</text>
<text x="260.5" y="89.4">3</text>
<text x="16.9" y="127.7">2</text>
<text x="260.5" y="127.7">2</text>
<text x="16.9" y="166">1</text>
<text x="260.5" y="166">1</text>
<text x="42.3" y="185.3">A</text>
<text x="90.7" y="185.3">B</text>
<text x="139.1" y="185.3">C</text>
<text x="187.5" y="185.3">D</text>
<text x="235.8" y="185.3">E</text>
</g>
</svg>
